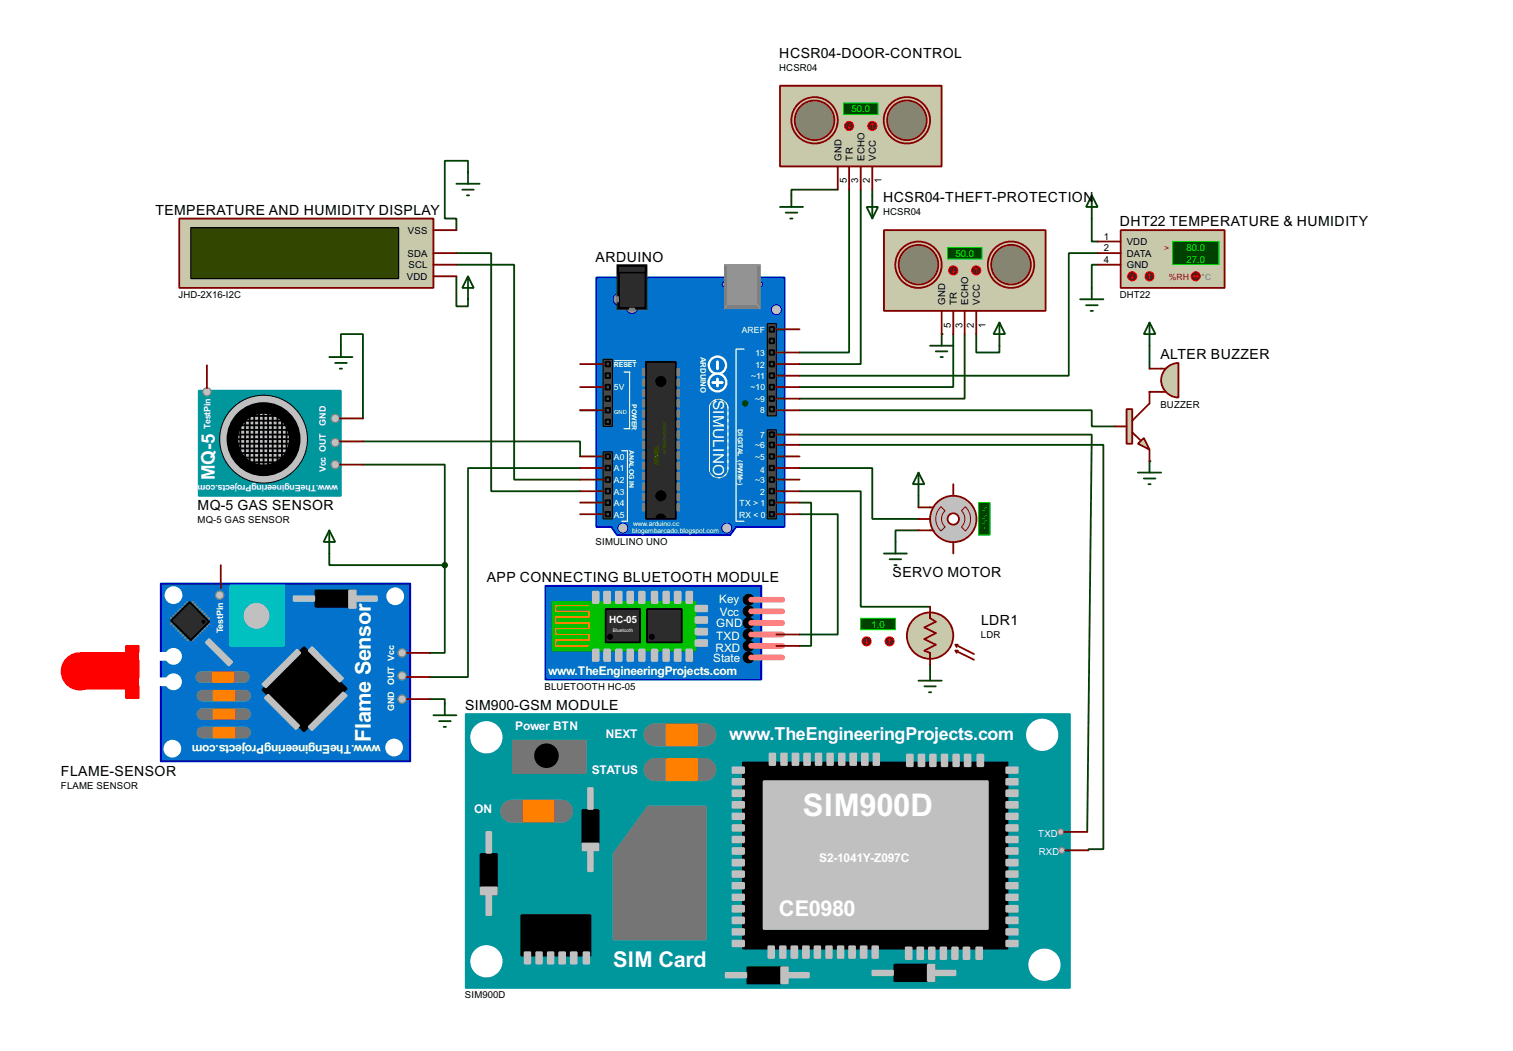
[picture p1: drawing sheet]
<svg xmlns="http://www.w3.org/2000/svg" width="333mm" height="231mm" viewBox="0 0 333 231" stroke-linecap="round" stroke-linejoin="round" font-family="sans-serif">
<g fill="none" stroke="#004000" stroke-width=".4">
<path d="M102.9 37.9v-2.5h-5.1v12.7h2.6v2.5M100.4 58.2h12.7v47.3h14.5M100.4 55.7h7.6v52.3h19.6M184.2 41.7h-10.2v1.3M186.7 41.7v35.8h-10.9M189.3 41.7v38.4h-13.5M241.4 55.7h-6.4v26.9h-59.2M241.4 58.2h-1.3v5.1M75 76v-2.5h4.8v18.5M79.8 97.1h47.8v3.3M163.9 88.7v1.5h-36.3M175.8 90.2h64.3v3.6h5.1"/>
<path d="M79.8 102.2h18v22.1M127.6 102.9h-24.7v46h-8.4M175.8 110.5h2.6v31.5h-2.6M175.8 113.1h8.4v26.4h-8.4M175.8 102.9h16v11.2h10.2M202 116.6h-5.1v2.6M202 109v2.6M72.4 121.7v2.6h25.4M97.8 124.3v19.3h-3.3M94.5 153.7h3.3v1"/>
</g>
<g fill="#004000">
<circle cx="252.8" cy="86.2" r=".2"/>
<circle cx="252.8" cy="101.4" r=".2"/>
</g>
<path d="M191.8 41.7v1.3M240.1 48.1v5h1.3M209.6 73.5v11.6h-33.8M212.1 73.5v14.2h-36.3M214.7 73.5v4h5.1v-1.5M252.8 76v5.1M175.8 108h13.5v25.4h15.2M204.5 146.1v1" fill="none" stroke="#004000" stroke-width=".4"/>
<circle cx="207.1" cy="73.5" r=".2" fill="#004000"/>
<path d="M100.4 60.8v6.6h2.5v-1.6M175.8 95.6h64.3l-1 87.3M175.8 97.8h66.8v88.9h-3.3v.3" fill="none" stroke="#004000" stroke-width=".4"/>
<path d="M131.1 61h41.4v54.9h-10.6l-1.3 1.8h-24.9l-1.3-1.8h-3.3z" fill-rule="evenodd" fill="#0272cc" stroke="#0000c0" stroke-width=".4"/>
<path d="M163.6 76.8h-1.7v37.8h1.7M136.7 99.1h1.3v15.5M138.5 81.8v12.5" fill="none" stroke="#fff" stroke-width=".25"/>
<circle cx="158" cy="90" r="2.15" fill="#c8c8aa"/>
<circle cx="158" cy="90" r="2.15" fill="#0272cc"/>
<circle cx="158" cy="90" r="2.15" fill="none" stroke="#c8c8aa" stroke-width=".22"/>
<circle cx="158" cy="90" r="2.15" fill="none" stroke="#fff" stroke-width=".22" stroke-dasharray="2 1 .5 1 .5 1"/>
<circle cx="158" cy="102.9" r="2.15" fill="#c8c8aa"/>
<circle cx="158" cy="102.9" r="2.15" fill="#0272cc"/>
<circle cx="158" cy="102.9" r="2.15" fill="none" stroke="#c8c8aa" stroke-width=".22"/>
<g fill="none" stroke="#fff" stroke-width=".22" stroke-dasharray=".5 1">
<path d="M160.1 89.2v14.5M156 103.7v-14.5"/>
<circle cx="158" cy="102.9" r="2.15"/>
</g>
<path d="M155.8 89.5h4.5v13.9h-4.5z" fill="#0272cc" stroke="#0272cc" stroke-width=".4"/>
<path d="M156 89.2v14.5M160.1 89.2v14.5" fill="none" stroke="#fff" stroke-width=".22"/>
<path d="M156 88.4l-.5 1.3M160.1 88.4l.5 1.3M155.5 102.9l.8 2.6M160.6 102.9l-.5 1.8" fill="none" stroke="#0272cc" stroke-width=".4"/>
<g fill="#0272cc" stroke="#fff" stroke-width=".5">
<circle cx="157.7" cy="80.3" r="1.9"/>
<circle cx="157.7" cy="84.1" r="1.95"/>
</g>
<path d="M157.8 79.6v1.5M156.8 84.1h2M157.8 83.4v1.5" fill="none" stroke="#fff" stroke-width=".65"/>
<path d="M137.2 81.8h1.3M137.2 94.3h1.3M136.7 114.6h1.3" fill="none" stroke="#fff" stroke-width=".25"/>
<path d="M135.2 79.3h4.6" fill="none" stroke="#fff" stroke-width=".22"/>
<g fill="#c0c0c0" stroke="#0000c0" stroke-width=".22">
<circle cx="159.8" cy="116.1" r="1.1"/>
<circle cx="136.9" cy="116.1" r="1.1"/>
<circle cx="170.7" cy="68.1" r="1.1"/>
</g>
<g fill="#464646" stroke="#000" stroke-width=".25">
<path d="M132.6 79h2.1v14.8h-2.1z"/>
<path d="M132.6 99.4h2.1v14.7h-2.1z"/>
<path d="M168.7 71.2h2v20.3h-2z"/>
<path d="M168.7 94.5h2v19.6h-2z"/>
</g>
<g fill="#464646" stroke="#000" stroke-width=".4">
<path d="M133.2 79.6h1v1h-1z"/>
<path d="M133.2 82.1h1v1h-1z"/>
<path d="M133.2 84.6h1v1.1h-1z"/>
<path d="M133.2 87.2h1v1h-1z"/>
<path d="M133.2 89.7h1v1h-1z"/>
<path d="M133.2 92.3h1v1h-1z"/>
<path d="M133.2 99.9h1v1h-1z"/>
<path d="M133.2 102.4h1v1h-1z"/>
<path d="M133.2 105h1v1h-1z"/>
<path d="M133.2 107.5h1v1h-1z"/>
<path d="M133.2 110h1v1.1h-1z"/>
<path d="M133.2 112.6h1v1h-1z"/>
<path d="M169.2 71.9h1v1.1h-1z"/>
<path d="M169.2 77h1v1h-1z"/>
<path d="M169.2 79.6h1v1h-1z"/>
<path d="M169.2 82.1h1v1h-1z"/>
<path d="M169.2 84.6h1v1.1h-1z"/>
<path d="M169.2 87.2h1v1h-1z"/>
<path d="M169.2 89.5h1v1h-1z"/>
<path d="M169.2 74.5h1v1h-1z"/>
<path d="M169.2 95.1h1v1h-1z"/>
<path d="M169.2 97.3h1v1.1h-1z"/>
<path d="M169.2 99.9h1v1h-1z"/>
<path d="M169.2 102.4h1v1h-1z"/>
<path d="M169.2 105h1v1h-1z"/>
<path d="M169.2 107.5h1v1h-1z"/>
<path d="M169.2 110h1v1.1h-1z"/>
<path d="M169.2 112.6h1v1h-1z"/>
</g>
<path d="M142 79.6h6.6v34.5h-6.6z" fill="#2c2c2c" stroke="#000" stroke-width=".4"/>
<g fill="#000" stroke="#000" stroke-width=".22">
<circle cx="145.3" cy="83.9" r="1.1"/>
<circle cx="145.3" cy="114.1" r="1.1"/>
<circle cx="145.3" cy="109" r="1.1"/>
</g>
<path d="M141.8 114.9h7.1" fill="none" stroke="#0272cc" stroke-width="1.2"/>
<g fill="#939393" stroke="#0000c0" stroke-width=".22">
<circle cx="167.1" cy="62.5" r=".55"/>
<circle cx="159.3" cy="62.5" r=".55"/>
</g>
<path d="M159.3 58.2h7.9v9.7h-7.9z" fill="#808080" stroke="#808080" stroke-width=".22"/>
<path d="M160.1 58.5h6.3v8.4h-6.3z" fill="#939393" stroke="#939393" stroke-width=".22"/>
<path d="M159.3 58.2l.8 .3M167.2 58.2l-.8 .3M160.1 66.9l-.8 1M166.4 66.9l.8 1" fill="none" stroke="#939393" stroke-width=".22"/>
<g fill="#939393" stroke="#0000c0" stroke-width=".22">
<circle cx="138.9" cy="67.6" r="1.35"/>
<circle cx="136.1" cy="65.8" r="1.35"/>
</g>
<path d="M135.7 58.2h6.6v9.9h-6.6z" fill="#000" stroke="#2c2c2c" stroke-width=".22"/>
<g fill="#808080" stroke="#808080" stroke-width=".4">
<path d="M138.5 67.9h1v.2h-1z"/>
<path d="M135.7 65.3h.2v1h-.2z"/>
</g>
<path d="M136.5 59h5v8.4h-5z" fill="#2c2c2c" stroke="#2c2c2c" stroke-width=".4"/>
<path d="M135.9 58.5h6.1v1.5h-6.1z" fill="#2c2c2c" stroke="#000" stroke-width=".4"/>
<g fill="#808080" stroke="#808080" stroke-width=".25">
<path d="M148.9 81.1h.5v1.5h-.5z"/>
<path d="M148.9 83.4h.5v1.5h-.5z"/>
<path d="M148.9 85.7h.5v1.5h-.5z"/>
<path d="M148.9 87.9h.5v1.6h-.5z"/>
<path d="M148.9 90.2h.5v1.5h-.5z"/>
<path d="M148.9 92.5h.5v1.5h-.5z"/>
<path d="M148.9 94.8h.5v1.5h-.5z"/>
<path d="M148.9 97.1h.5v1.5h-.5z"/>
<path d="M148.9 99.4h.5v1.5h-.5z"/>
<path d="M148.9 101.7h.5v1.5h-.5z"/>
<path d="M148.9 103.9h.5v1.6h-.5z"/>
<path d="M148.9 106.2h.5v1.6h-.5z"/>
<path d="M148.9 108.5h.5v1.5h-.5z"/>
<path d="M148.9 110.8h.5v1.5h-.5z"/>
<path d="M141.3 81.1h.5v1.5h-.5z"/>
<path d="M141.3 83.4h.5v1.5h-.5z"/>
<path d="M141.3 85.7h.5v1.5h-.5z"/>
<path d="M141.3 87.9h.5v1.6h-.5z"/>
<path d="M141.3 90.2h.5v1.5h-.5z"/>
<path d="M141.3 92.5h.5v1.5h-.5z"/>
<path d="M141.3 94.8h.5v1.5h-.5z"/>
<path d="M141.3 97.1h.5v1.5h-.5z"/>
<path d="M141.3 99.4h.5v1.5h-.5z"/>
<path d="M141.3 101.7h.5v1.5h-.5z"/>
<path d="M141.3 103.9h.5v1.6h-.5z"/>
<path d="M141.3 106.2h.5v1.6h-.5z"/>
<path d="M141.3 108.5h.5v1.5h-.5z"/>
<path d="M141.3 110.8h.5v1.5h-.5z"/>
</g>
<g fill="none" stroke="#800000" stroke-width=".4">
<path d="M170.7 77.5h5.1M170.7 72.4h5.1M127.6 90.2h5M127.6 85.1h5M127.6 80.1h5M170.7 97.8h5.1M170.7 90.2h5.1M170.7 87.7h5.1M170.7 85.1h5.1M170.7 82.6h5.1M170.7 80.1h5.1M170.7 95.6h5.1"/>
<path d="M127.6 113.1h5M127.6 110.5h5M127.6 108h5M127.6 105.5h5M127.6 102.9h5M127.6 100.4h5M170.7 113.1h5.1M170.7 110.5h5.1M170.7 108h5.1M170.7 105.5h5.1M170.7 102.9h5.1M170.7 100.4h5.1"/>
</g>
<path d="M246.4 50.6h22.9v12.7h-22.9z" fill="#c8c8aa" stroke="#800000" stroke-width=".4"/>
<path d="M257.9 53.1h10.1v5.1h-10.1z" fill="#004000" stroke="#0f0" stroke-width=".22"/>
<path d="M241.4 55.7h5M241.4 53.1h5M241.4 58.2h5" fill="none" stroke="#800000" stroke-width=".4"/>
<circle cx="252.7" cy="60.8" r="1" fill="#400000" stroke="#f00" stroke-width=".22"/>
<path d="M252.8 60.3l-.3 .2M252.8 60.3l.2 .2M252.8 60.3v1" fill="none" stroke="#f00" stroke-width=".22"/>
<circle cx="248.9" cy="60.8" r="1" fill="#400000" stroke="#f00" stroke-width=".22"/>
<path d="M248.7 61l.3 .3M249 60.3v1M249.2 61l-.2 .3" fill="none" stroke="#f00" stroke-width=".22"/>
<circle cx="262.9" cy="60.8" r="1" fill="#400000" stroke="#f00" stroke-width=".22"/>
<path d="M262.4 60.8h1.1M262.4 60.8l.3 .2M262.7 60.5l-.3 .3M263.2 60.5l.3 .3M263.5 60.8l-.3 .2" fill="none" stroke="#f00" stroke-width=".22"/>
<path d="M171.5 18.9h35.6v17.7h-35.6z" fill="#c8c8aa" stroke="#800000" stroke-width=".4"/>
<g fill="#c8c8aa" stroke="#800000" stroke-width=".4">
<circle cx="179.1" cy="26.5" r="5.1"/>
<circle cx="199.4" cy="26.5" r="5.1"/>
</g>
<circle cx="179.1" cy="26.5" r="4.4" fill="#c8c8aa"/>
<circle cx="179.1" cy="26.5" r="4.4" fill="#000"/>
<circle cx="179.1" cy="26.5" r="4.4" fill="none" stroke="#c8c8aa" stroke-width=".4"/>
<circle cx="179.1" cy="26.5" r="4.4" fill="none" stroke="#800000" stroke-width=".4"/>
<circle cx="199.4" cy="26.5" r="4.4" fill="#c8c8aa"/>
<circle cx="199.4" cy="26.5" r="4.4" fill="#000"/>
<circle cx="199.4" cy="26.5" r="4.4" fill="none" stroke="#c8c8aa" stroke-width=".4"/>
<circle cx="199.4" cy="26.5" r="4.4" fill="none" stroke="#800000" stroke-width=".4"/>
<path d="M185.5 22.7h7.6v2.5h-7.6z" fill="#004000" stroke="#0f0" stroke-width=".22"/>
<path d="M184.2 36.6v5.1M186.7 36.6v5.1M189.3 36.6v5.1M191.8 36.6v5.1" fill="none" stroke="#800000" stroke-width=".4"/>
<circle cx="191.8" cy="27.7" r="1" fill="#400000" stroke="#f00" stroke-width=".22"/>
<path d="M191.8 27.2l-.2 .3M191.8 27.2l.3 .3M191.8 27.2v1" fill="none" stroke="#f00" stroke-width=".22"/>
<circle cx="186.7" cy="27.7" r="1" fill="#400000" stroke="#f00" stroke-width=".22"/>
<path d="M186.5 28l.2 .2M186.7 27.2v1M187 28l-.3 .2" fill="none" stroke="#f00" stroke-width=".22"/>
<path d="M17.8 143.6h9.9v-1.6h2.8v11.5h-2.8v-2.1h-9.9z" fill-rule="evenodd" fill="#f00" stroke="#f00" stroke-width=".4"/>
<path d="M35.4 128.3h54.8v39.1h-54.8z" fill-rule="evenodd" fill="#0272cc" stroke="#0000c0" stroke-width=".4"/>
<circle cx="17.5" cy="147.6" r="4" fill="#f00" stroke="#f00" stroke-width=".4"/>
<path d="M50.6 128.8h11.9v13.2h-11.9z" fill="#00c0c0" stroke="#00c0c0" stroke-width=".4"/>
<g fill="#c0c0c0" stroke="#c0c0c0" stroke-width=".4">
<path d="M58.2 153.5l.8-.8 6.8 6.9-.7 .7z" fill-rule="evenodd"/>
<path d="M68.6 142.3l6.9 6.9-.8 .7-6.8-6.8z" fill-rule="evenodd"/>
<path d="M57.7 150.4l7.6-7.6 .8 .8-7.6 7.6z" fill-rule="evenodd"/>
<path d="M67.9 159.8l7.6-7.6 .8 .8-7.7 7.6z" fill-rule="evenodd"/>
<path d="M46 140.5l5.1 5.1-.8 .8-5-5.1z" fill-rule="evenodd"/>
<circle cx="56.4" cy="135.4" r="2.65"/>
</g>
<path d="M66.9 142.3l9.4 9.1-9.4 9.4-9.2-9.1z" fill-rule="evenodd" fill="#000" stroke="#000" stroke-width=".4"/>
<path d="M44.3 148.9h9.3M44.5 157h9.4M44.5 153h9.4M44.5 161.1h9.4" fill="none" stroke="#757575" stroke-width="2.6"/>
<g fill="#ff8000" stroke="#ff8000" stroke-width=".4">
<path d="M47 160.1h4.6v2h-4.6z"/>
<path d="M47 156h4.6v2h-4.6z"/>
<path d="M47 151.9h4.6v2.1h-4.6z"/>
<path d="M46.8 147.9h4.6v2h-4.6z"/>
</g>
<path d="M69.4 129.8h8.9v3.6h-8.9z" fill="#000" stroke="#000" stroke-width=".4"/>
<g fill="#c0c0c0" stroke="#c0c0c0" stroke-width=".4">
<path d="M76.8 129.8h1.5v3.9h-1.5z"/>
<path d="M64.6 131.1h4.5v1h-4.5z"/>
<path d="M78.3 131.1h4.6v1h-4.6z"/>
</g>
<g fill="none" stroke="#808080" stroke-width=".45">
<path d="M37.6 135.9l.6 .6M38.2 136.7l-.6 .5M38.2 135.4l.5 .5M38.7 137.2l-.5 .5M38.7 134.9l.5 .5M39.2 137.7l-.5 .5M39.2 134.4l.5 .5M39.7 138.2l-.5 .5M39.7 133.9l.5 .5M40.2 138.7l-.5 .5M40.2 133.4l.5 .5M40.7 139.2l-.5 .6"/>
<path d="M40.7 132.9l.5 .5M41.2 139.8l-.5 .5M41.2 132.4l.5 .5M42.5 132.4l-.5 .5M42.5 139.8l.5 .5M43 132.9l-.5 .5M43 139.2l.5 .6M43.5 133.4l-.5 .5M43.5 138.7l.5 .5M44 133.9l-.5 .5M44 138.2l.5 .5M44.5 134.4l-.5 .5"/>
<path d="M44.5 137.7l.5 .5M45 134.9l-.5 .5M45 137.2l.5 .5M45.5 135.4l-.5 .5M45.5 136.7l.5 .5M46 135.9l-.5 .6M41.7 140.3l-.5 .5M42 140.3l.5 .5"/>
</g>
<path d="M37.6 136.5l4.1-4.1 4.3 4.3-4 4.1z" fill-rule="evenodd" fill="#2c2c2c" stroke="#000" stroke-width=".4"/>
<circle cx="44.7" cy="136.7" r=".3" fill="#000" stroke="#000" stroke-width=".22"/>
<g fill="#fff" stroke="#fff" stroke-width=".4">
<circle cx="38.1" cy="149.9" r="1.65"/>
<circle cx="38.1" cy="144.3" r="1.65"/>
<circle cx="38.1" cy="130.9" r="1.75"/>
</g>
<g fill="#fff" stroke="#fff" stroke-width=".4">
<path d="M30.8 149.2h6.6v1.5h-6.6z"/>
<path d="M30.8 143.6h6.6v1.5h-6.6z"/>
</g>
<g fill="#c0c0c0" stroke="#808080" stroke-width=".25">
<circle cx="88.4" cy="143.6" r=".9"/>
<circle cx="88.4" cy="148.6" r=".9"/>
<circle cx="88.4" cy="153.7" r=".9"/>
<circle cx="48.3" cy="130.9" r=".9"/>
</g>
<g fill="#fff" stroke="#fff" stroke-width=".4">
<circle cx="37.9" cy="164.6" r="1.75"/>
<circle cx="86.9" cy="131.1" r="1.75"/>
<circle cx="86.6" cy="164.4" r="1.75"/>
</g>
<path d="M48.6 124.3v5M89.5 148.9h5M89.5 153.7h5M89.5 143.6h5" fill="none" stroke="#800000" stroke-width=".4"/>
<path d="M43.7 85.9h31.3v23.1h-31.3z" fill="#00979c" stroke="#00979c" stroke-width=".4"/>
<circle cx="57.9" cy="96.6" r="9.7" fill="#c0c0c0" stroke="#000" stroke-width=".22"/>
<circle cx="57.9" cy="96.6" r="6.9" fill="#c0c0c0" stroke="#000" stroke-width="2.6"/>
<g fill="none" stroke="#000" stroke-width=".4">
<path d="M51.9 96.6h12.2M51.9 95.6h12.2M51.9 97.6h12.2M51.9 98.6h11.9M52.1 94.5h11.7M52.6 93.5h10.7M52.6 99.6h10.7M52.9 92.8v8.1M53.9 92.5h8.6M53.9 92v10.4M54.4 91.5h7.1M54.9 91v11.4"/>
<path d="M55.9 91v12.2M57 90.2v12.5M58 90v12.7M59 90.2v12.5M60 90.7v11.7M61 90.5v11.4M62 91.7v9.7M63 93v7.6M53.1 100.6h9.4M54.7 101.7h5.8"/>
</g>
<g fill="#c0c0c0" stroke="#808080" stroke-width=".25">
<circle cx="73.7" cy="102.2" r=".9"/>
<circle cx="73.7" cy="97.3" r=".9"/>
<circle cx="73.7" cy="92" r=".9"/>
<circle cx="45.5" cy="86.2" r=".9"/>
</g>
<path d="M45.5 80.3v5.1M74.7 97.1h5.1M74.7 92h5.1M74.7 102.2h5.1" fill="none" stroke="#800000" stroke-width=".4"/>
<path d="M72.4 78.5h5.1M73.7 79.8h2.6M75 76v2.5M74.7 81.1h.5M72.4 116.6l1.3 2.6h-2.5zM72.4 116.6v5.1M95.3 157.3h5.1M96.6 158.6h2.5M97.6 159.8h.5M97.8 154.7v2.6" fill="none" stroke="#004000" stroke-width=".4"/>
<circle cx="97.8" cy="124.3" r=".5" fill="#004000" stroke="#004000" stroke-width=".4"/>
<path d="M39.4 48.1h55.9v15.2h-55.9z" fill="#c8c8aa" stroke="#800000" stroke-width=".4"/>
<path d="M42 50.1h45.7v11.2h-45.7z" fill="#324600" stroke="#000" stroke-width=".25"/>
<path d="M95.3 50.6h5.1M95.3 58.2h5.1M95.3 55.7h5.1M95.3 60.8h5.1" fill="none" stroke="#800000" stroke-width=".4"/>
<path d="M119.9 128.8h47.5v20.6h-47.5z" fill-rule="evenodd" fill="#0272cc" stroke="#0000c0" stroke-width=".4"/>
<path d="M121.5 132.4h31.5v10.7h-31.5z" fill-rule="evenodd" fill="#00c000" stroke="#00c000" stroke-width=".4"/>
<path d="M129.3 133.2h-7.1v1.2h7.1M129.3 135.7h-7.1v1.3h7.1M129.3 138.2h-7.1v1.3h7.1M129.6 134.4v1.3M129.6 137v1.2M129.6 139.5v1.3M129.3 140.8h-7.1v1.2h7.1" fill="none" stroke="#d9d300" stroke-width=".4"/>
<path d="M133.2 133.9h7.6v7.4h-7.6z" fill="#2c2c2c" stroke="#000" stroke-width=".4"/>
<circle cx="134.1" cy="140" r=".55" fill="#000" stroke="#000" stroke-width=".22"/>
<path d="M142.3 133.9h7.6v7.4h-7.6z" fill="#2c2c2c" stroke="#000" stroke-width=".4"/>
<g fill="#000" stroke="#000" stroke-width=".22">
<circle cx="164.6" cy="134.4" r="1.2"/>
<circle cx="164.6" cy="137" r="1.2"/>
<circle cx="164.6" cy="139.5" r="1.2"/>
<circle cx="164.6" cy="131.9" r="1.2"/>
<circle cx="143.3" cy="140" r=".55"/>
<circle cx="164.6" cy="144.6" r="1.2"/>
<circle cx="164.6" cy="142" r="1.2"/>
</g>
<g fill="#c0c0c0" stroke="#c0c0c0" stroke-width=".4">
<path d="M130.4 130.1h1.2v2.5h-1.2z"/>
<path d="M132.9 130.1h1.3v2.5h-1.3z"/>
<path d="M135.4 130.1h1.3v2.5h-1.3z"/>
<path d="M138 130.1h1.2v2.5h-1.2z"/>
<path d="M140.5 130.1h1.3v2.5h-1.3z"/>
<path d="M143.3 130.1h1.3v2.5h-1.3z"/>
<path d="M130.4 142.8h1.2v2.5h-1.2z"/>
<path d="M132.9 142.8h1.3v2.5h-1.3z"/>
<path d="M135.4 142.8h1.3v2.5h-1.3z"/>
<path d="M138 142.8h1.2v2.5h-1.2z"/>
<path d="M140.5 142.8h1.3v2.5h-1.3z"/>
<path d="M143.3 142.8h1.3v2.5h-1.3z"/>
<path d="M145.9 142.8h1.2v2.5h-1.2z"/>
<path d="M148.4 142.8h1.3v2.5h-1.3z"/>
<path d="M150.9 142.8h1.3v2.5h-1.3z"/>
<path d="M145.9 130.1h1.2v2.5h-1.2z"/>
<path d="M148.4 130.1h1.3v2.5h-1.3z"/>
<path d="M150.9 130.1h1.3v2.5h-1.3z"/>
<path d="M153 133.2h2.5v1.2h-2.5z"/>
<path d="M153 135.7h2.5v1.3h-2.5z"/>
<path d="M153 138.2h2.5v1.3h-2.5z"/>
<path d="M153 140.8h2.5v1.2h-2.5z"/>
<path d="M167.9 171.8h49.3v32.5h-49.3z"/>
<path d="M169.2 165.7h1.3v2.5h-1.3z"/>
<path d="M171.8 165.7h1.2v2.5h-1.2z"/>
<path d="M174.3 165.7h1.3v2.5h-1.3z"/>
<path d="M176.8 165.7h1.3v2.5h-1.3z"/>
<path d="M179.4 165.7h1.2v2.5h-1.2z"/>
<path d="M181.9 165.7h1.3v2.5h-1.3z"/>
<path d="M184.5 165.7h1.2v2.5h-1.2z"/>
<path d="M187 165.7h1.3v2.5h-1.3z"/>
<path d="M189.5 165.7h1.3v2.5h-1.3z"/>
<path d="M192.1 165.7h1.2v2.5h-1.2z"/>
<path d="M199.4 165.9h1.3v2.6h-1.3z"/>
<path d="M202 165.9h1.3v2.6h-1.3z"/>
<path d="M204.5 165.9h1.3v2.6h-1.3z"/>
<path d="M207.1 165.9h1.2v2.6h-1.2z"/>
<path d="M209.6 165.9h1.3v2.6h-1.3z"/>
<path d="M212.1 165.9h1.3v2.6h-1.3z"/>
<path d="M214.9 165.9h1.3v2.6h-1.3z"/>
<path d="M169 208.1h1.2v2.5h-1.2z"/>
<path d="M171.5 208.1h1.3v2.5h-1.3z"/>
<path d="M174 208.1h1.3v2.5h-1.3z"/>
<path d="M176.6 208.1h1.3v2.5h-1.3z"/>
<path d="M179.1 208.1h1.3v2.5h-1.3z"/>
<path d="M181.7 208.1h1.2v2.5h-1.2z"/>
<path d="M184.2 208.1h1.3v2.5h-1.3z"/>
<path d="M186.7 208.1h1.3v2.5h-1.3z"/>
<path d="M189.3 208.1h1.3v2.5h-1.3z"/>
<path d="M191.8 208.1h1.3v2.5h-1.3z"/>
<path d="M199.2 208.3h1.3v2.6h-1.3z"/>
<path d="M201.7 208.3h1.3v2.6h-1.3z"/>
<path d="M204.3 208.3h1.2v2.6h-1.2z"/>
<path d="M206.8 208.3h1.3v2.6h-1.3z"/>
<path d="M209.4 208.3h1.2v2.6h-1.2z"/>
<path d="M211.9 208.3h1.3v2.6h-1.3z"/>
<path d="M214.7 208.3h1.3v2.6h-1.3z"/>
<path d="M221.3 206.8h2.5v1.3h-2.5z"/>
<path d="M221.3 204.3h2.5v1.2h-2.5z"/>
<path d="M221.3 201.7h2.5v1.3h-2.5z"/>
<path d="M221.3 199.2h2.5v1.3h-2.5z"/>
<path d="M221.3 196.7h2.5v1.2h-2.5z"/>
<path d="M221.3 194.1h2.5v1.3h-2.5z"/>
<path d="M221.3 191.6h2.5v1.2h-2.5z"/>
<path d="M221.3 189h2.5v1.3h-2.5z"/>
<path d="M221.3 186.5h2.5v1.3h-2.5z"/>
<path d="M221.3 184h2.5v1.2h-2.5z"/>
<path d="M221.3 181.4h2.5v1.3h-2.5z"/>
<path d="M221.3 178.9h2.5v1.2h-2.5z"/>
<path d="M221.3 176.3h2.5v1.3h-2.5z"/>
<path d="M221.3 173.8h2.5v1.3h-2.5z"/>
<path d="M221.3 171.3h2.5v1.2h-2.5z"/>
<path d="M221.3 168.7h2.5v1.3h-2.5z"/>
<path d="M161.1 206.8h2.5v1.3h-2.5z"/>
<path d="M161.1 204.3h2.5v1.2h-2.5z"/>
<path d="M161.1 201.7h2.5v1.3h-2.5z"/>
<path d="M161.1 199.2h2.5v1.3h-2.5z"/>
<path d="M161.1 196.7h2.5v1.2h-2.5z"/>
<path d="M161.1 194.1h2.5v1.3h-2.5z"/>
<path d="M161.1 191.6h2.5v1.2h-2.5z"/>
<path d="M161.1 189h2.5v1.3h-2.5z"/>
<path d="M161.1 186.5h2.5v1.3h-2.5z"/>
<path d="M161.1 184h2.5v1.2h-2.5z"/>
<path d="M161.1 181.4h2.5v1.3h-2.5z"/>
<path d="M161.1 178.9h2.5v1.2h-2.5z"/>
<path d="M161.1 176.3h2.5v1.3h-2.5z"/>
<path d="M161.1 173.8h2.5v1.3h-2.5z"/>
<path d="M161.1 171.3h2.5v1.2h-2.5z"/>
<path d="M161.1 168.7h2.5v1.3h-2.5z"/>
<path d="M115.4 209.4h1.2v2.5h-1.2z"/>
<path d="M117.9 209.4h1.3v2.5h-1.3z"/>
<path d="M120.5 209.4h1.2v2.5h-1.2z"/>
<path d="M123 209.4h1.3v2.5h-1.3z"/>
<path d="M125.5 209.4h1.3v2.5h-1.3z"/>
<path d="M128.3 209.4h1.3v2.5h-1.3z"/>
<path d="M204 212.1h1.5v3.6h-1.5z"/>
<path d="M191.8 213.4h4.6v1h-4.6z"/>
<path d="M205.5 213.4h4.6v1h-4.6z"/>
<path d="M105.7 195.1h3.6v1.6h-3.6z"/>
<path d="M107 182.9h1v4.6h-1z"/>
<path d="M107 196.7h1v4.5h-1z"/>
<path d="M128.1 185.5h3.5v1.5h-3.5z"/>
<path d="M129.3 173.3h1.1v4.6h-1.1z"/>
<path d="M129.3 187h1.1v4.6h-1.1z"/>
<path d="M171.8 212.7h1.5v3.5h-1.5z"/>
<path d="M159.6 213.9h4.5v1h-4.5z"/>
<path d="M173.3 213.9h4.6v1h-4.6z"/>
</g>
<path d="M165.2 131.9h6.8M165.2 134.4h6.8M165.2 137h6.8M165.2 139.5h6.8M165.2 142h6.8M165.2 144.6h6.8" fill="none" stroke="#ff8080" stroke-width="1.3"/>
<path d="M170.7 139.5h5.1M170.7 142h5.1" fill="none" stroke="#800000" stroke-width=".4"/>
<path d="M102.4 157h132.9v60.2h-132.9z" fill="#00979c" stroke="#00979c" stroke-width=".4"/>
<path d="M128.1 178.1h3.5v8.9h-3.5zM163.4 167.7h58.1v40.9h-58.1zM105.7 187.8h3.6v8.9h-3.6zM114.6 201.2h15.2v8.9h-15.2zM164.4 212.7h8.9v3.5h-8.9zM196.7 212.1h8.8v3.6h-8.8z" fill="#000" stroke="#000" stroke-width=".4"/>
<path d="M112.8 162.9h16v7.1h-16z" fill="#757575" stroke="#757575" stroke-width=".4"/>
<circle cx="120.1" cy="166.2" r="2.5" fill="#000" stroke="#000" stroke-width=".4"/>
<path d="M112.6 178.4h10.9M144.1 161.6h10.9M144.1 169.2h10.9" fill="none" stroke="#757575" stroke-width="5.1"/>
<g fill="#ff8000" stroke="#ff8000" stroke-width=".4">
<path d="M115.1 176.1h6.6v4.5h-6.6z"/>
<path d="M146.6 159.3h6.6v4.6h-6.6z"/>
<path d="M146.6 166.9h6.6v4.6h-6.6z"/>
</g>
<g fill="#fff" stroke="#fff" stroke-width=".4">
<circle cx="106.9" cy="211.4" r="3.4"/>
<circle cx="229.1" cy="161.6" r="3.4"/>
<circle cx="229.6" cy="212.1" r="3.4"/>
<circle cx="106.9" cy="162.1" r="3.4"/>
</g>
<path d="M180.6 160.1h1.3v1.2h-1.3z" fill="#00979c"/>
<g fill="#c0c0c0" stroke="#808080" stroke-width=".25">
<circle cx="233.2" cy="182.9" r=".65"/>
<circle cx="233.4" cy="187" r=".65"/>
</g>
<path d="M142.5 177.3h12.7v29.3h-20.3v-18.8z" fill-rule="evenodd" fill="#757575" stroke="#757575" stroke-width=".4"/>
<path d="M234 182.9h5.1M234.2 187h5.1" fill="none" stroke="#800000" stroke-width=".4"/>
<path d="M256.5 80.9a3.8 3.8 0 0 1 2.6-1.1v7.6a3.8 3.8 0 0 1-3.5-2.3 3.8 3.8 0 0 1 .9-4.2z" fill-rule="evenodd" fill="#c8c8aa" stroke="#800000" stroke-width=".4"/>
<path d="M252.8 86.2h3.5M252.8 81.1h3.5" fill="none" stroke="#800000" stroke-width=".4"/>
<circle cx="163.8" cy="88.7" r=".5" fill="#004000" stroke="#004000" stroke-width=".4"/>
<path d="M215.2 110.5h2.5v7.2h-2.5z" fill="#004000" stroke="#0f0" stroke-width=".22"/>
<circle cx="209.6" cy="114.1" r="5.1" fill="#c0c0c0" stroke="#800000" stroke-width=".4"/>
<path d="M206.9 111.4l.9 .9a2.4 2.4 0 0 0 0 3.6l-.9 .9a3.7 3.7 0 0 1 0-5.4zM212.3 111.4a3.7 3.7 0 0 1 0 5.4l-.9-.9a2.48 2.48 0 0 0 0-3.6z" fill="none" stroke="#800000" stroke-width=".22"/>
<circle cx="209.6" cy="114.1" r="1.25" fill="#feffff" stroke="#800000" stroke-width=".4"/>
<path d="M202 116.6h3.3M202 111.6h3.3M202 114.1h2.5M209.6 106.5v2.5M209.6 119.2v2.5" fill="none" stroke="#800000" stroke-width=".4"/>
<g fill="none" stroke="#004000" stroke-width=".4">
<path d="M102.9 37.9v2.5M100.4 40.4h5.1M101.7 41.7h2.5M102.7 43h.5M171.5 45.5h5.1M172.8 46.8h2.5M173.8 48.1h.5M174 43v2.5M237.5 65.8h5.1M238.8 67.1h2.6M239.8 68.4h.5M240.1 63.3v2.5"/>
<path d="M196.9 119.2v2.5M202 103.9l1.3 2.6h-2.6zM202 103.9v5.1M250.2 103.9h5.1M251.5 105.2h2.6M252.5 106.5h.5M252.8 101.4v2.5M194.4 121.7h5M195.6 123h2.6M196.7 124.3h.5"/>
</g>
<path d="M250.2 97.6l1.3-1.3 1.3 2.6z" fill="#c8c8aa" stroke="#800000" stroke-width=".4"/>
<path d="M247.7 90h1.3v7.6h-1.3z" fill="#c8c8aa" stroke="#800000" stroke-width=".4"/>
<path d="M245.2 93.8h2.5M249 95.1l1.8 1.7M252.8 86.2v2.5l-3.8 3.8M252.8 98.9v2.5" fill="none" stroke="#800000" stroke-width=".4"/>
<path d="M240.1 43l1.3 2.5h-2.6zM240.1 43v5.1M252.8 70.9l1.3 2.6h-2.6zM252.8 70.9v5.1" fill="none" stroke="#004000" stroke-width=".4"/>
<circle cx="204.5" cy="139.8" r="5.1" fill="#c8c8aa" stroke="#800000" stroke-width=".4"/>
<path d="M204.5 134.7v1.2l1.3 .8-2.5 1.3 2.5 1.2-2.5 1.3 2.5 1.3-2.5 1.3 1.2 .5v1.2M210.1 143.1l4.1 2M210.1 143.1l.3 .5M210.1 143.1h.5M210.1 141.8l4.1 2M210.1 141.8l.3 .5M210.1 141.8h.5" fill="none" stroke="#800000" stroke-width=".4"/>
<path d="M189.3 135.9h7.6v2.6h-7.6z" fill="#004000" stroke="#0f0" stroke-width=".22"/>
<path d="M204.5 133.4v2.5M204.5 143.6v2.5" fill="none" stroke="#800000" stroke-width=".4"/>
<circle cx="195.6" cy="141" r="1" fill="#400000" stroke="#f00" stroke-width=".22"/>
<path d="M195.6 140.5l-.2 .3M195.6 140.5l.3 .3M195.6 140.5v1" fill="none" stroke="#f00" stroke-width=".22"/>
<circle cx="190.5" cy="141" r="1" fill="#400000" stroke="#f00" stroke-width=".22"/>
<path d="M190.3 141.3l.3 .2M190.6 140.5v1M190.8 141.3l-.2 .2" fill="none" stroke="#f00" stroke-width=".22"/>
<path d="M190.6 45.5h2.5l-1.3 2.6zM191.8 43v5.1M204.5 76h5.1M205.8 77.3h2.5M206.8 78.5h.5M207.1 73.5v2.5M219.8 70.9l1.2 2.6h-2.5zM219.8 70.9v5.1M202 149.7h5.1M203.3 150.9h2.5M204.3 152.2h.5M204.5 147.1v2.6" fill="none" stroke="#004000" stroke-width=".4"/>
<path d="M194.4 50.6h35.5v17.8h-35.5z" fill="#c8c8aa" stroke="#800000" stroke-width=".4"/>
<g fill="#c8c8aa" stroke="#800000" stroke-width=".4">
<circle cx="201.9" cy="58.2" r="5.1"/>
<circle cx="222.3" cy="58.2" r="5.1"/>
</g>
<circle cx="201.9" cy="58.2" r="4.4" fill="#c8c8aa"/>
<circle cx="201.9" cy="58.2" r="4.4" fill="#000"/>
<circle cx="201.9" cy="58.2" r="4.4" fill="none" stroke="#c8c8aa" stroke-width=".4"/>
<circle cx="201.9" cy="58.2" r="4.4" fill="none" stroke="#800000" stroke-width=".4"/>
<circle cx="222.3" cy="58.2" r="4.4" fill="#c8c8aa"/>
<circle cx="222.3" cy="58.2" r="4.4" fill="#000"/>
<circle cx="222.3" cy="58.2" r="4.4" fill="none" stroke="#c8c8aa" stroke-width=".4"/>
<circle cx="222.3" cy="58.2" r="4.4" fill="none" stroke="#800000" stroke-width=".4"/>
<path d="M208.3 54.4h7.7v2.6h-7.7z" fill="#004000" stroke="#0f0" stroke-width=".22"/>
<path d="M207.1 68.4v5.1M209.6 68.4v5.1M212.1 68.4v5.1M214.7 68.4v5.1" fill="none" stroke="#800000" stroke-width=".4"/>
<circle cx="214.6" cy="59.5" r="1" fill="#400000" stroke="#f00" stroke-width=".22"/>
<path d="M214.7 59l-.3 .2M214.7 59l.2 .2M214.7 59v1" fill="none" stroke="#f00" stroke-width=".22"/>
<circle cx="209.6" cy="59.5" r="1" fill="#400000" stroke="#f00" stroke-width=".22"/>
<path d="M209.4 59.7l.2 .3M209.6 59v1M209.9 59.7l-.3 .3" fill="none" stroke="#f00" stroke-width=".22"/>
<path d="M102.9 60.8l1.3 2.5h-2.5zM102.9 60.8v5" fill="none" stroke="#004000" stroke-width=".4"/>
<text font-size="7.7" fill="#fff" x="176.5" y="179.5">SIM900D</text>
<g font-size="5.4" fill="#fff">
<text x="81.5" y="163.2" transform="rotate(-90 81.5 163.2)">Flame Sensor</text>
<text x="171.3" y="201.4">CE0980</text>
<text x="134.8" y="212.6">SIM Card</text>
</g>
<text font-size="4.6" fill="#fff" x="47.3" y="105.6" transform="rotate(-90 47.3 105.6)">MQ-5</text>
<text font-size="4.4" fill="#fff" x="160.4" y="162.7">www.TheEngineeringProjects.com</text>
<g font-size="3.8" fill="#fff">
<text x="156.8" y="87.9" transform="rotate(90 156.8 87.9)">S</text>
<text x="156.8" y="90.2" transform="rotate(90 156.8 90.2)">I</text>
<text x="156.8" y="91.3" transform="rotate(90 156.8 91.3)">MULINO</text>
</g>
<g font-size="3.5">
<text x="171.4" y="12.7">HCSR04-DOOR-CONTROL</text>
<text x="34.2" y="47.3">TEMPERATURE AND HUMIDITY DISPLAY</text>
<text x="194.2" y="44.4">HCSR04-THEFT-PROTECTION</text>
<text x="246.3" y="49.7">DHT22 TEMPERATURE &amp; HUMIDITY</text>
<text x="131" y="57.5">ARDUINO</text>
<text x="255.2" y="79">ALTER BUZZER</text>
<text x="43.5" y="112.1">MQ-5 GAS SENSOR</text>
<text x="107.1" y="128">APP CONNECTING BLUETOOTH MODULE</text>
<text x="196.3" y="127">SERVO MOTOR</text>
<text x="215.7" y="137.4">LDR1</text>
<text x="102.3" y="156.2">SIM900-GSM MODULE</text>
<text x="13.4" y="170.5">FLAME-SENSOR</text>
</g>
<g font-size="3" fill="#fff">
<text x="120.6" y="148.4">www.TheEngineeringProjects.com</text>
<text x="113.3" y="160.6">Power BTN</text>
<text x="83.7" y="163.9" transform="rotate(-180 83.7 163.9)">www.TheEngineeringProjects.com</text>
<text x="133.2" y="162.3">NEXT</text>
<text x="130.1" y="170.2">STATUS</text>
<text x="104.2" y="178.9">ON</text>
<text x="180.1" y="189.5">S2-1041Y-Z097C</text>
</g>
<g font-size="2.9" fill="#fff">
<text x="157.4" y="138">GND</text>
<text x="158.1" y="132.6">Key</text>
<text x="158.2" y="135.4">Vcc</text>
<text x="157.3" y="143.3">RXD</text>
<text x="157.4" y="140.8">TXD</text>
<text x="156.8" y="145.6">State</text>
</g>
<text font-size="2.5" fill="#fff" x="133.9" y="137">HC-05</text>
<g font-size="2.4">
<text x="171.3" y="15.5">HCSR04</text>
<text x="185" y="35.3" transform="rotate(-90 185 35.3)">GND</text>
<text x="187.5" y="35.3" transform="rotate(-90 187.5 35.3)">TR</text>
<text x="190.1" y="35.3" transform="rotate(-90 190.1 35.3)">ECHO</text>
<text x="192.6" y="35.3" transform="rotate(-90 192.6 35.3)">VCC</text>
<text x="186.2" y="40.3" transform="rotate(-90 186.2 40.3)">5</text>
<text x="188.7" y="40.3" transform="rotate(-90 188.7 40.3)">3</text>
<text x="191.2" y="40.3" transform="rotate(-90 191.2 40.3)">2</text>
<text x="193.8" y="40.3" transform="rotate(-90 193.8 40.3)">1</text>
<text x="194.2" y="47.3">HCSR04</text>
<text x="89.7" y="51.4">VSS</text>
<text x="242.7" y="52.7">1</text>
<text x="247.7" y="53.9">VDD</text>
<text x="89.6" y="56.4">SDA</text>
<text x="89.8" y="59">SCL</text>
<text x="242.7" y="55.3">2</text>
<text x="242.7" y="57.8">4</text>
<text x="247.7" y="56.4">DATA</text>
<text x="247.7" y="59">GND</text>
<text x="39.2" y="65.5">JHD-2X16-I2C</text>
<text x="89.5" y="61.6">VDD</text>
<text x="246.2" y="65.5">DHT22</text>
<text x="207.9" y="67.1" transform="rotate(-90 207.9 67.1)">GND</text>
<text x="210.4" y="67.1" transform="rotate(-90 210.4 67.1)">TR</text>
<text x="212.9" y="67.1" transform="rotate(-90 212.9 67.1)">ECHO</text>
<text x="215.5" y="67.1" transform="rotate(-90 215.5 67.1)">VCC</text>
<text x="209.1" y="72" transform="rotate(-90 209.1 72)">5</text>
<text x="211.6" y="72.1" transform="rotate(-90 211.6 72.1)">3</text>
<text x="214.1" y="72.1" transform="rotate(-90 214.1 72.1)">2</text>
<text x="216.6" y="72" transform="rotate(-90 216.6 72)">1</text>
<text x="255.1" y="89.6">BUZZER</text>
<text x="43.4" y="115">MQ-5 GAS SENSOR</text>
<text x="130.9" y="119.9">SIMULINO UNO</text>
<text x="215.7" y="140.3">LDR</text>
<text x="119.7" y="151.6">BLUETOOTH HC-05</text>
<text x="13.4" y="173.5">FLAME SENSOR</text>
<text x="102.2" y="219.4">SIM900D</text>
</g>
<g font-size="2.4" fill="#0f0">
<text x="187.3" y="24.7">50.0</text>
<text x="210.1" y="56.4">50.0</text>
<text x="260.9" y="55.2">80.0</text>
<text x="260.9" y="57.8">27.0</text>
<text x="191.6" y="138">1.0</text>
</g>
<text font-size="2.4" fill="#008000" x="217.3" y="116.8" transform="rotate(-90 217.3 116.8)">+88.8</text>
<g font-size="2.4" fill="#fff">
<text x="228.3" y="184">TXD</text>
<text x="228.4" y="188">RXD</text>
</g>
<g font-size="2.2" fill="#fff">
<text x="46.2" y="94.3" transform="rotate(-90 46.2 94.3)">TestPin</text>
<text x="71.7" y="93.6" transform="rotate(-90 71.7 93.6)">GND</text>
<text x="71.6" y="103.8" transform="rotate(-90 71.6 103.8)">Vcc OUT</text>
<text x="74.4" y="106.7" transform="rotate(-180 74.4 106.7)">www.TheEngineeringProjects.com</text>
<text x="49" y="139.3" transform="rotate(-90 49 139.3)">TestPin</text>
<text x="86.7" y="156.3" transform="rotate(-90 86.7 156.3)">GND OUT Vcc</text>
</g>
<g font-size="2.1" fill="#c00000">
<text x="256" y="55.2">&gt;</text>
<text x="257" y="61.4">%RH</text>
</g>
<text font-size="2.1" fill="#808080" x="264.2" y="61.4">°C</text>
<g font-size="2.1" fill="#fff">
<text x="163.1" y="73.2">AREF</text>
<text x="165.2" y="83.4">~11</text>
<text x="166.1" y="78.3">13</text>
<text x="166.1" y="80.8">12</text>
<text x="135" y="85.9">5V</text>
<text x="165.1" y="85.9">~10</text>
<text x="166.1" y="88.4">~9</text>
<text x="167.2" y="90.7">8</text>
<text x="135" y="101.1">A0</text>
<text x="166.1" y="98.6">~6</text>
<text x="166.1" y="101.1">~5</text>
<text x="167.2" y="96.3">7</text>
<text x="135" y="103.7">A1</text>
<text x="135" y="106.2">A2</text>
<text x="166.1" y="106.2">~3</text>
<text x="167.2" y="103.9">4</text>
<text x="135" y="108.8">A3</text>
<text x="135" y="111.3">A4</text>
<text x="135" y="113.8">A5</text>
<text x="162.5" y="113.8">RX &lt; 0</text>
<text x="162.6" y="111.3">TX &gt; 1</text>
<text x="167.2" y="108.8">2</text>
</g>
<text font-size="1.9" fill="#fff" x="154" y="78.5" transform="rotate(90 154 78.5)">ARDUINO</text>
<g font-size="1.7" fill="#fff">
<text x="135" y="80.7">RESET</text>
<text x="138.9" y="88.9" transform="rotate(90 138.9 88.9)">POWER</text>
<text x="162.3" y="94.4" transform="rotate(90 162.3 94.4)">DIGITAL (PWM~)</text>
<text x="138.4" y="99" transform="rotate(90 138.4 99)">ANALOG IN</text>
<text x="139" y="117.2">blogembarcado.blogspot.com</text>
<text x="139.2" y="115.7">www.arduino.cc</text>
</g>
<text font-size="1.5" fill="#808000" x="144.9" y="102.3" transform="rotate(-90 144.9 102.3)">ATMEL</text>
<text font-size="1.4" fill="#fff" x="135" y="91">GND</text>
<text font-size="1.2" fill="#808000" x="146.6" y="99.8" transform="rotate(-90 146.6 99.8)">ATMEGA328P</text>
<text font-size="1.2" fill="#fff" x="134.8" y="138.9">Bluetooth</text>
</svg>
